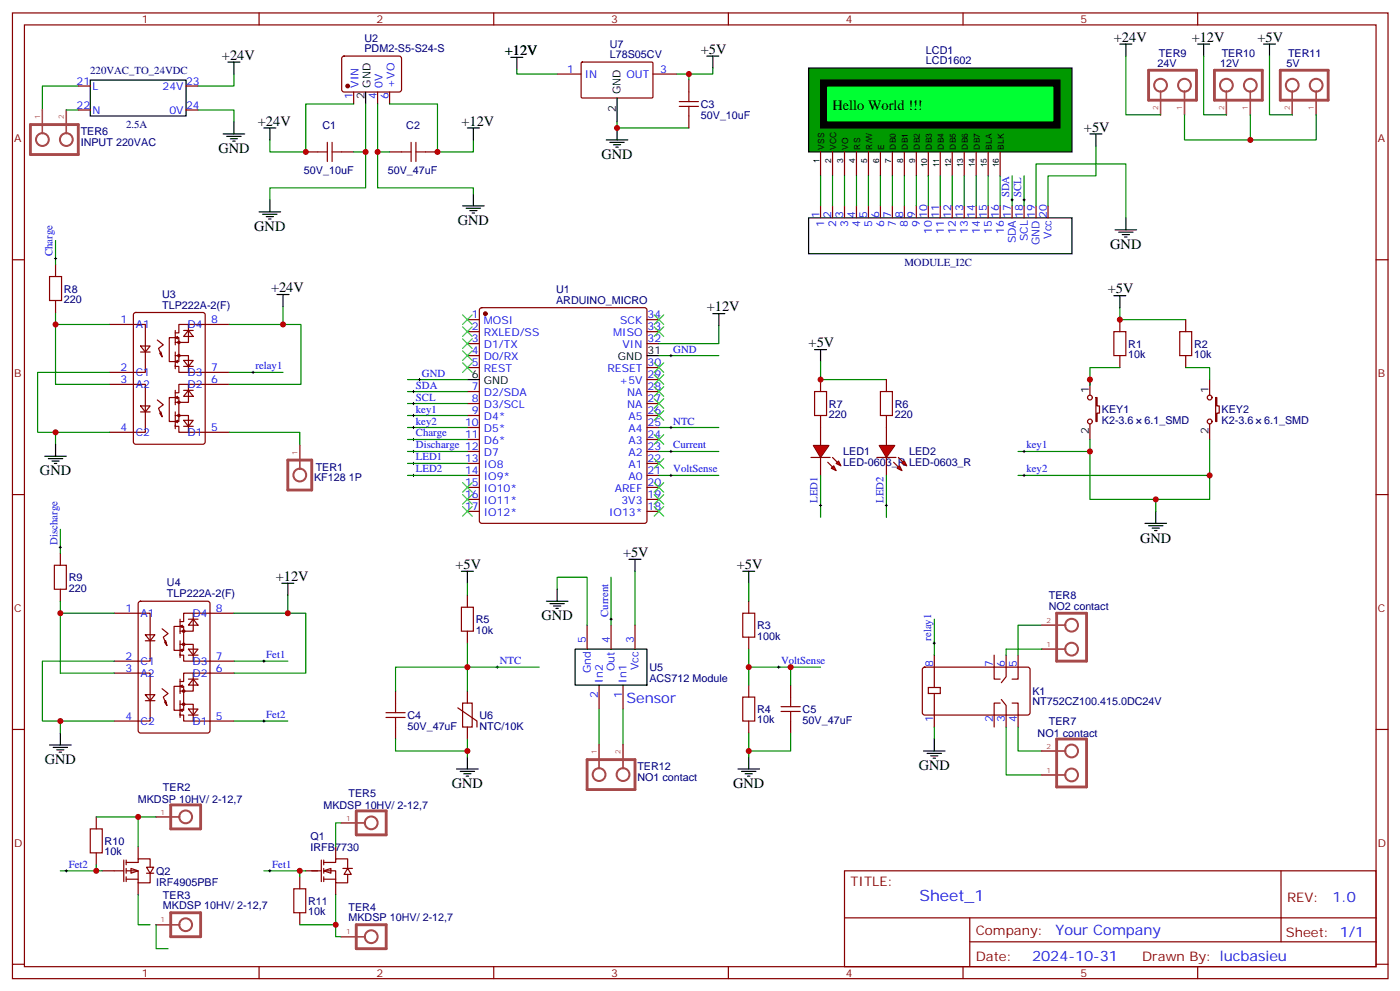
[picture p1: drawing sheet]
<svg xmlns="http://www.w3.org/2000/svg" width="413mm" height="292mm" viewBox="0 0 413 292" stroke-linecap="round" stroke-linejoin="round" font-family="sans-serif">
<g fill="none" stroke="#870000" stroke-width=".35">
<path d="M3.7 3.8h405.3v284.3h-405.3zM7.2 7.3h398.3v277.3h-398.3zM76.3 3.8v3.5M145.5 3.8v3.5M214.6 3.8v3.5M283.8 3.8v3.5M352.9 3.8v3.5M3.7 76.5h3.5M405.5 76.5h3.5M137.7 94.1h3.6M137.7 97.6h3.6M141.5 90.8l.5-.2h47.9l.5 .2 .2 .5v62.1l-.2 .5-.5 .2h-47.9l-.5-.2-.2-.5v-62.1z"/>
<path d="M190.6 94.1h3.6M190.6 97.6h3.6M137.7 101.2h3.6M137.7 104.7h3.6M137.7 108.2h3.6M137.7 115.3h3.6M137.7 118.8h3.6M190.6 101.2h3.6M190.6 108.2h3.6M190.6 115.3h3.6M190.6 118.8h3.6M190.6 111.8h3.6"/>
<path d="M321.2 111.8v4.5M322.9 117.1h.4v2.4h.7v2.1h-.7v2.5h-.4zM356.4 111.8v4.5M358.2 117.1h.4v2.4h.7v2.1h-.7v2.5h-.4zM137.7 122.3h3.6M137.7 125.9h3.6M137.7 129.4h3.6M137.7 132.9h3.6M137.7 136.5h3.6M137.7 140h3.6M190.6 122.3h3.6M190.6 125.9h3.6"/>
<path d="M190.6 129.4h3.6M190.6 132.9h3.6M190.6 136.5h3.6M190.6 140h3.6M321.2 124.8v4.6M356.4 124.8v4.6M3.7 145.6h3.5M137.7 143.5h3.6M137.7 147h3.6M137.7 150.6h3.6M190.6 143.5h3.6M190.6 147h3.6"/>
<path d="M190.6 150.6h3.6M405.5 145.6h3.5M3.7 214.8h3.5M405.5 214.8h3.5M248.8 256.4h156.7v28.2h-156.7zM377.5 256.4v20.9M248.9 270.2h156.5M285.8 277.3h119.6M285.8 270.2v14.2M3.7 283.9h3.5M76.3 284.6v3.5M145.5 284.6v3.5"/>
<path d="M214.6 284.6v3.5M283.8 284.6v3.5M352.9 284.6v3.5M405.5 283.9h3.5"/>
<circle cx="321.2" cy="117.1" r=".71"/>
<circle cx="356.4" cy="117.1" r=".71"/>
<circle cx="321.2" cy="124.1" r=".71"/>
<circle cx="356.4" cy="124.1" r=".71"/>
</g>
<circle cx="143" cy="92.4" r=".53" fill="#870000" stroke="#870000" stroke-width=".35"/>
<path d="M137.7 111.8h3.6M190.6 104.7h3.6" fill="none" stroke="#000" stroke-width=".35"/>
<path d="M238.3 20h77.6v24.7h-77.6z" fill="#090" stroke="#000" stroke-width=".35"/>
<g fill="none" stroke="#870000" stroke-width=".35">
<path d="M241.8 44.7v7.1M245.3 44.7v7.1M248.8 44.7v7.1M252.4 44.7v7.1M255.9 44.7v7.1M259.4 44.7v7.1M263 44.7v7.1M266.5 44.7v7.1M270 44.7v7.1M273.5 44.7v7.1M277.1 44.7v7.1M280.6 44.7v7.1"/>
<path d="M284.1 44.7v7.1M287.7 44.7v7.1M291.2 44.7v7.1M294.7 44.7v7.1"/>
</g>
<path d="M241.8 23.6h70.5v14.1h-70.5z" fill="#000" stroke="#000" stroke-width=".35"/>
<path d="M243.6 25.3h67v10.6h-67z" fill="none" stroke="#000" stroke-width=".35"/>
<path d="M243.6 25.3h67v10.6h-67z" fill="#0f3" stroke="#000" stroke-width=".35"/>
<g fill="none" stroke="#000" stroke-width=".35">
<path d="M77.8 37.7h3.5M79.5 37.7v3.5M107.7 27.1v3.5M137.7 37.7h3.6M139.5 37.7v3.5M321.2 39.4h3.5M322.9 39.4v3.6M79.5 58.8v3.6M139.5 57.1v3.5M76.3 62.4h6.4M77.4 63.1h4.2M78.5 63.8h2.1"/>
<path d="M79.2 64.5h.7M136.3 60.6h6.4M137.4 61.3h4.2M138.4 62h2.1M139.1 62.7h.7M238.3 64.1h77.6v10.6h-77.6zM328.6 67.7h6.3M329.6 68.4h4.3M330.7 69.1h2.1M331.4 69.8h.7M331.8 64.1v3.6M210 92.4h3.6"/>
<path d="M211.8 92.4v3.5M328.2 87.1h3.6M330 87.1v3.5M337.4 154.1h6.3M338.5 154.8h4.2M339.5 155.5h2.1M340.2 156.2h.7M340.6 150.6v3.5M136 168.2h3.5M137.7 168.2v3.5M161 177h6.4M162.1 177.7h4.2"/>
<path d="M163.1 178.4h2.1M163.8 179.1h.7M164.2 173.5v3.5M185.3 164.7h3.6M187.1 164.7v3.5M218.9 168.2h3.5M220.6 168.2v3.5M169.5 191.1h21.1v10.6h-21.1zM134.5 226.4h6.4M135.6 227.1h4.2M136.7 227.8h2.1M137.4 228.5h.7"/>
<path d="M137.7 222.9v3.5M217.5 226.4h6.3M218.5 227.1h4.2M219.6 227.8h2.1M220.3 228.5h.7M220.6 222.9v3.5"/>
</g>
<g fill="none" stroke="#870000" stroke-width=".35">
<path d="M100.9 16.7l.5-.2 16.5 .1 .4 .6v9.5l-.7 .4-16.5-.1-.4-.6v-9.2zM104.2 27.1v3.5M111.3 27.1v3.5M114.8 27.1v3.5M90.1 44.7h3.5M100.7 44.7h3.5M114.8 44.7h3.5M125.4 44.7h3.5M241.8 60.6v3.5M245.3 60.6v3.5M248.8 60.6v3.5M252.4 60.6v3.5"/>
<path d="M255.9 60.6v3.5M259.4 60.6v3.5M263 60.6v3.5M266.5 60.6v3.5M270 60.6v3.5M273.5 60.6v3.5M277.1 60.6v3.5M280.6 60.6v3.5M284.1 60.6v3.5M287.7 60.6v3.5M291.2 60.6v3.5M294.7 60.6v3.5"/>
<path d="M298.2 60.6v3.5M301.8 60.6v3.5M305.3 60.6v3.5M308.8 60.6v3.5M32.2 95.5h10.6v14.1h-10.6M39.5 92.2l.5-.2h19.8l.6 .4 .1 37.7-.5 .7h-20l-.6-.5-.1-37.6zM51.6 97.3v4.2M52.4 99.8l-.8-.4h-1.7v7.1h1.7l.8 .3M54.1 97.3h2.8M55.5 97.3l1.4 1.8h-2.8zM55.5 95.5h-2.8v2.5h-1.1M67.5 95.5h-12v5.3h-2.8v-1.4h-1.1l.8-.3"/>
<path d="M330 94.1v3.5M349.4 94.1v3.5M32.2 113.2h10.6v14.1h-10.6M41.4 101.9h2.8l-1.4 1.7zM41.4 119.5h2.8l-1.4 1.8zM41.4 103.6h2.8M46.4 100.1l1.7 1.4-1.4 1.1 1.1 2.5-.4-1.5M46.4 117.8l1.7 1.4-1.4 1 1.1 2.5-.4-1.4M47.1 104l.7 1.1M51.6 107.9h1.1v1.7h2.8M51.6 100.8h1.1v3.9h-1.1M51.6 118.5h1.1v3.8h-1.1"/>
<path d="M51.6 103.6v5M51.6 114.9v4.3M52.4 106.1l-.8 .4h1.1v-1.8h2.8v4.9h12M52.4 117.4l-.8-.3h-1.7v7h1.7l.8 .4M54.1 106.1h2.8l-1.4 1.8zM54.1 107.9h2.8M54.1 114.9h2.8M55.5 114.9l1.4 1.8h-2.8zM55.5 113.2h-2.8v2.4h-1.1M67.5 113.2h-12v5.3h-2.8v-1.4h-1.1l.8-.4M330 104.7v3.5M349.4 104.7v3.5"/>
<path d="M41.4 121.3h2.8M47.1 121.6l.7 1.1M51.6 125.5h1.1v1.8h2.8M51.6 121.3v4.9M52.4 123.8l-.8 .3h1.1v-1.8h2.8v5h12M54.1 123.8h2.8l-1.4 1.7zM54.1 125.5h2.8M40.9 177.2l.5-.2h19.8l.6 .5 .1 37.6-.5 .7h-20l-.6-.4-.1-37.7zM137.7 175.3v3.5M220.6 177v3.6M33.7 180.6h10.5v14.1h-10.5M33.7 198.2h10.5v14.1h-10.5"/>
<path d="M42.8 186.9h2.8l-1.4 1.8zM42.8 188.7h2.8M47.8 185.1l1.7 1.4-1.4 1.1 1.1 2.5-.4-1.4M48.5 189l.7 1.1M53.1 192.9h1v1.8h2.8M53.1 185.8h1v3.9h-1M53.1 182.3v4.2M53.1 188.7v4.9M53.1 200v4.2M53.8 184.8l-.7-.4h-1.8v7.1h1.8l.7 .3M53.8 191.1l-.7 .4h1v-1.8h2.8v5h12M55.5 191.1h2.8l-1.4 1.8z"/>
<path d="M55.5 182.3h2.8M55.5 192.9h2.8M55.5 200h2.8M56.9 182.3l1.4 1.8h-2.8zM56.9 180.6h-2.8v2.4h-1M56.9 200l1.4 1.7h-2.8zM56.9 198.2h-2.8v2.5h-1M68.9 180.6h-12v5.2h-2.8v-1.4h-1l.7-.3M68.9 198.2h-12v5.3h-2.8v-1.4h-1l.7-.4M137.7 185.8v3.6M173 184.1v7M180.1 184.1v7"/>
<path d="M187.1 184.1v7M220.6 187.6v3.5M42.8 204.5h2.8l-1.4 1.8zM42.8 206.3h2.8M47.8 202.8l1.7 1.4-1.4 1 1.1 2.5-.4-1.4M48.5 206.7l.7 1M53.1 210.5h1v1.8h2.8M53.1 203.5h1v3.9h-1M53.1 206.3v4.9M53.8 202.4l-.7-.3h-1.8v7h1.8l.7 .4M53.8 208.8l-.7 .3h1v-1.7h2.8v4.9h12M55.5 208.8h2.8l-1.4 1.7z"/>
<path d="M55.5 210.5h2.8M134.9 208.4l5.6 3.9v1.8M136.3 207h2.8v7.1h-2.8zM137.7 203.5v3.5M137.7 214.1v3.5M176.5 201.7v7.1M183.6 201.7v7.1M220.6 201.7v3.5M220.6 212.3v3.5"/>
<circle cx="52.7" cy="118.5" r=".35"/>
<circle cx="52.7" cy="104.7" r=".35"/>
<circle cx="52.7" cy="100.8" r=".35"/>
<circle cx="52.7" cy="122.3" r=".35"/>
<circle cx="54.1" cy="185.8" r=".35"/>
<circle cx="54.1" cy="189.7" r=".35"/>
<circle cx="54.1" cy="203.5" r=".35"/>
<circle cx="54.1" cy="207.4" r=".35"/>
</g>
<g fill="none" stroke="#008700" stroke-width=".35">
<path d="M104.2 30.6h-14.1v14.1h-10.6v-3.5M107.7 30.6v14.1h-3.5M111.3 30.6v14.1h3.5M114.8 30.6h14.1v14.1h10.6v-3.5M107.7 44.7v10.6h-28.2v3.5M111.3 44.7v10.6h28.2v1.8M241.8 51.8v8.8M245.3 51.8v8.8M248.8 51.8v8.8M252.4 51.8v8.8M255.9 51.8v8.8M259.4 51.8v8.8"/>
<path d="M263 51.8v8.8M266.5 51.8v8.8M270 51.8v8.8M273.5 51.8v8.8M277.1 51.8v8.8M280.6 51.8v8.8M284.1 51.8v8.8M287.7 51.8v8.8M291.2 51.8v8.8M294.7 51.8v8.8M298.2 51.8v8.8M301.8 51.8v8.8"/>
<path d="M322.9 43v8.8h-14.1v8.8M305.3 60.6v-12.3h26.5v15.8M32.2 95.5h-15.8v17.7h15.8M83.4 95.5h5.3v17.7h-21.2M83.4 90.2v5.3h-15.9M211.8 95.9v5.3h-17.6M330 90.6v3.5h19.4M32.2 109.6h-21.1v17.7h5.3v3.5M67.5 109.6h15.9M120.1 115.3h17.6M120.1 118.8h17.6M194.2 104.7h17.6"/>
<path d="M330 108.2h-8.8v5.3M16.4 127.3h15.8M67.5 127.3h20.8v3.9M120.1 140h17.6M120.1 132.9h17.6M120.1 125.9h17.6M120.1 122.3h17.6M120.1 129.4h17.6M120.1 136.5h17.6M194.2 140h17.6M194.2 132.9h17.6M194.2 125.9h17.6"/>
<path d="M300 140h56.4M300 132.9h21.2M356.4 129.4v17.6h-15.8v3.6M84.8 175.3v5.3h-15.9M164.2 173.5v-3.5h8.8v14.1M180.1 170v14.1M187.1 168.2v15.9M220.6 171.7v5.3M68.9 194.7h15.9M84.8 180.6h5.3v17.6h-21.2M137.7 196.4h21.2M220.6 191.1v10.6"/>
<path d="M220.6 196.4h21.2M176.5 208.8v10.6M183.6 208.8v10.6M220.6 215.8v7.1"/>
</g>
<g fill="none" stroke="#000" stroke-width=".29">
<path d="M297.9 58.8h.7M298.2 58.5v.7M301.4 58.8h.7M301.8 58.5v.7M121.5 115.3h.7M121.5 118.8h.7M121.8 114.9v.7M121.8 118.5v.7M197.3 104.7h.7M197.7 104.4v.7M121.5 140h.7M121.5 132.9h.7"/>
<path d="M121.5 122.3h.7M121.5 125.9h.7M121.5 129.4h.7M121.5 136.5h.7M121.8 122v.7M121.8 125.5v.7M121.8 129v.8M121.8 132.6v.7M121.8 136.1v.7M121.8 139.6v.7M197.3 140h.7M197.3 132.9h.7"/>
<path d="M197.3 125.9h.7M197.7 125.5v.7M197.7 132.6v.7M197.7 139.6v.7M301.4 140h.7M301.4 132.9h.7M301.8 132.6v.7M301.8 139.6v.7M146.2 196.4h.7M146.5 196.1v.7M179.7 182.3h.7M180.1 182v.7"/>
<path d="M229.1 196.4h.7M229.4 196.1v.7"/>
</g>
<g fill="none" stroke="#a10000" stroke-width=".35">
<path d="M93.6 44.7h2.8M96.4 41.9v5.7M97.9 44.7h2.8M97.9 41.9v5.7M118.3 44.7h2.8M121.1 41.9v5.7M122.6 44.7h2.8M122.6 41.9v5.7M328.2 97.6h3.6v7.1h-3.6zM347.6 97.6h3.6v7.1h-3.6zM136 178.8h3.5v7h-3.5zM218.9 180.6h3.5v7h-3.5z"/>
<path d="M218.9 205.2h3.5v7.1h-3.5z"/>
</g>
<circle cx="102.4" cy="25.3" r=".53" fill="#870000" stroke="#870000" stroke-width=".35"/>
<g fill="#f00" stroke="#870000" stroke-width=".35">
<path d="M239.7 131.2h4.6l-2.5 3.5z"/>
<path d="M239 134.7h5.6z"/>
</g>
<g fill="#870000" stroke="#870000" stroke-width=".35">
<path d="M245.3 134.7l1.4 1.4z"/>
<path d="M243.9 136.1l1.4 1.4z"/>
</g>
<g fill="#f00" stroke="#870000" stroke-width=".35">
<path d="M246.4 136.5l.7-.8 .7 1.5z"/>
<path d="M245 137.9l.7-.7 .7 1.4z"/>
</g>
<path d="M241.8 125.9v5.3M241.8 134.7v5.3" fill="none" stroke="#870000" stroke-width=".35"/>
<g fill="#f00" stroke="#870000" stroke-width=".35">
<path d="M259.1 131.2h4.6l-2.5 3.5z"/>
<path d="M258.4 134.7h5.6z"/>
</g>
<g fill="#870000" stroke="#870000" stroke-width=".35">
<path d="M264.7 134.7l1.4 1.4z"/>
<path d="M263.3 136.1l1.4 1.4z"/>
</g>
<g fill="#f00" stroke="#870000" stroke-width=".35">
<path d="M266.5 135.7l.7 1.5-1.4-.7z"/>
<path d="M264.4 137.9l.7-.7 .7 1.4z"/>
</g>
<g fill="none" stroke="#870000" stroke-width=".35">
<path d="M16.4 77.9v3.5M16.4 88.5v3.5M241.8 111.8v3.5M261.2 111.8v3.5M241.8 122.3v3.6M261.2 122.3v8.9M261.2 134.7v5.3M17.8 162.9v3.5M17.8 173.5v3.5M272 196.6l.5-.2 30.6 .1 .4 .6v13l-.7 .4h-30.6l-.4-.7v-12.7zM275.3 192.9v9.5M292.9 192.9v7.1h1.8"/>
<path d="M296.5 192.9v6.3l-1.4 1.8M300 192.9v7.1h-1.8M273.5 202.4h3.6v1.8h-3.6zM275.3 204.2v9.9M294.7 207h-1.8v7.1M295.1 206l1.4 1.7v6.4M298.2 207h1.8v7.1"/>
</g>
<g fill="none" stroke="#000" stroke-width=".35">
<path d="M81.6 86.7h3.6M83.4 86.7v3.5M240 102.9h3.6M241.8 102.9v3.6M13.2 134.3h6.3M14.3 135h4.2M15.3 135.7h2.1M16 136.5h.7M16.4 130.8v3.5M14.6 219.4h6.4M17.8 215.8v3.6M275.3 217.6v3.5"/>
<path d="M15.7 220.1h4.2M16.7 220.8h2.1M17.4 221.5h.7M272.1 221.1h6.4M273.2 221.8h4.2M274.2 222.5h2.2M275 223.2h.7"/>
</g>
<g fill="none" stroke="#008700" stroke-width=".35">
<path d="M16.4 70.8v7.1M16.4 92v3.5M241.8 106.5v5.3h19.4M241.8 140v12.3M261.2 140v12.3M17.8 155.9v7M17.8 177v3.6M33.7 194.7h-21.2v17.6h5.3v3.5M33.7 180.6h-15.9v17.6h15.9M275.3 182.3v10.6M296.5 191.1v1.8M307.1 184.1h-7.1v8.8"/>
<path d="M17.8 212.3h15.9M275.3 214.1v3.5M296.5 214.1v14.1h10.6M300 214.1v7h7.1"/>
</g>
<path d="M14.6 81.4h3.5v7.1h-3.5zM240 115.3h3.6v7h-3.6zM259.4 115.3h3.6v7h-3.6zM16 166.4h3.5v7.1h-3.5z" fill="none" stroke="#a10000" stroke-width=".35"/>
<path d="M16 76.1h.7M16.4 75.8v.7M74.2 109.6h.7M74.6 109.3v.7M241.4 148.8h.7M241.8 148.4v.8M260.8 148.8h.7M261.2 148.4v.8M17.4 161.1h.7M17.8 160.8v.7M275 189.4h.7M275.3 189v.7" fill="none" stroke="#000" stroke-width=".29"/>
<g fill="#fff" stroke="#870000" stroke-width=".35">
<path d="M95.4 256.4l2.1-.7v1.4z"/>
<path d="M102.4 255.7l1.1 1.8h-2.1z"/>
</g>
<g fill="none" stroke="#870000" stroke-width=".35">
<path d="M88.3 258.2v3.5M90.1 256.4h4.6M94.7 253.2v6.4M95.4 253.9h3.5v-1h3.5v2.8M95.4 256.4h3.5v3.5h3.5v-2.4M95.4 258.9h3.5M95.4 253.2v1.4M95.4 255.7v1.4M95.4 258.2v1.4M98.9 249.3v3.6M98.9 259.9v3.6M101 255.7h2.9"/>
<path d="M88.3 268.7v3.6"/>
</g>
<path d="M86.6 261.7h3.5v7h-3.5z" fill="none" stroke="#a10000" stroke-width=".35"/>
<path d="M68.9 212.3h15.9M77.8 256.4h12.3M88.3 256.4v1.8M100.7 242.3h-1.8v7M88.3 272.3h10.6M98.9 263.5v12.3h1.8" fill="none" stroke="#008700" stroke-width=".35"/>
<path d="M83 171.7h3.6M84.8 171.7v3.6" fill="none" stroke="#000" stroke-width=".35"/>
<path d="M77.4 194.7h.7M77.8 194.3v.7M77.4 212.3h.7M77.8 211.9v.8M79.2 256.4h.7M79.5 256v.8" fill="none" stroke="#000" stroke-width=".29"/>
<g fill="#fff" stroke="#870000" stroke-width=".35">
<path d="M38.6 255.7l2.1 .7-2.1 .7z"/>
<path d="M43.2 255.3h2.1l-1.1 1.8z"/>
</g>
<g fill="none" stroke="#870000" stroke-width=".35">
<path d="M171.3 18.4l.3-.1h20.6l.2 .3-.1 10.1-.2 .2-20.7-.1-.2-.3zM23.1 25.3h3.5M23.1 32.4h3.5M54.8 25.3h3.5M54.8 32.4h3.5M164.2 21.8h7M192.4 21.8h7.1M203 23.6v3.5M203 34.1v3.6M116.6 203.5v3.5M116.6 214.1v3.5M233 201.7v3.5"/>
<path d="M233 212.3v3.5M28.4 240.5v3.6M28.4 251.1v3.5M30.1 256.4h6.4M36.5 253.2v6.4M37.2 253.9h3.5v-1h3.5v2.4M37.2 256.4h3.5v3.5M37.2 258.9h3.5M37.2 253.2v1.4M37.2 255.7v1.4M37.2 258.2v1.4M40.7 249.3v3.6"/>
<path d="M40.7 259.9v3.6M43.2 257.1h2.1M44.2 257.1v2.8h-3.5"/>
</g>
<g fill="none" stroke="#008700" stroke-width=".35">
<path d="M331.8 16.5v17.3h10.2M354.7 16.5v17.3h6.7M374.1 16.5v17.3h6.7M19.5 32.4h3.6M23.1 25.3h-10.6v7.1M58.3 32.4h10.6v3.5M68.9 21.8v3.5h-10.6M152.3 20.4v1.4h11.9M181.8 35.9v1.8h21.2M203 21.8v1.8M210 20v1.8h-10.5M349 33.8v7.4h19.4v-7.4"/>
<path d="M387.8 33.8v7.4h-19.4M120.1 111.8h17.6M349.4 108.2h7v3.6M321.2 129.4v17.6h19.4M137.7 171.7v3.6M137.7 196.4h-21.1v7.1M137.7 189.4v14.1M233 196.4v5.3M296.5 191.1h10.6M116.6 217.6v3.5h21.1M137.7 217.6v5.3M233 215.8v5.3h-12.4"/>
<path d="M17.8 256.4h12.3M28.4 240.5h17.6M28.4 254.6v1.8M40.7 240.5v8.8M40.7 263.5v8.8h3.5M46 272.3v7h3.5"/>
</g>
<g fill="none" stroke="#a10000" stroke-width=".35">
<path d="M200.2 31.3h5.6M200.2 29.9h5.6M203 27.1v2.8M203 31.3v2.8M113.7 211.2h5.7M113.7 209.8h5.7M116.6 207v2.8M116.6 211.2v2.9M230.2 209.5h5.6M230.2 208.1h5.6M233 205.2v2.9M233 209.5v2.8"/>
<path d="M26.6 244.1h3.5v7h-3.5z"/>
</g>
<path d="M123.3 111.8h.7M123.6 111.4v.7M19.2 256.4h.7M19.5 256v.8" fill="none" stroke="#000" stroke-width=".29"/>
<g fill="none" stroke="#000" stroke-width=".35">
<path d="M67.2 18.3h3.5M68.9 18.3v3.5M150.5 16.9h3.6M152.3 16.9v3.5M208.3 16.5h3.5M210 16.5v3.5M330 13h3.5M331.8 13v3.5M352.9 13h3.5M354.7 13v3.5M372.3 13h3.5M374.1 13v3.5"/>
<path d="M26.6 23.6h28.2v10.5h-28.2zM65.8 39.4h6.3M68.9 35.9v3.5M181.8 28.9v7M181.8 37.7v3.5M66.8 40.1h4.2M67.9 40.9h2.1M68.6 41.6h.7M178.6 41.2h6.4M179.7 41.9h4.2M180.8 42.6h2.1M181.5 43.3h.7"/>
</g>
<path d="M9 36.7h14.1v8.8h-14.1zM338.5 20.7h14.1v8.8h-14.1zM357.9 20.7h14.1v8.8h-14.1zM377.3 20.7h14.1v8.8h-14.1zM84.8 135.5h7.1v8.8h-7.1zM311.4 180.6h8.8v14.1h-8.8zM311.4 217.6h8.8v14.1h-8.8zM50.3 237h8.8v7.1h-8.8zM105 238.8h8.8v7h-8.8zM173 223.7h14.1v8.8h-14.1zM50.3 268.7h8.8v7.1h-8.8zM105 272.3h8.8v7h-8.8z" fill="none" stroke="#a64a4a" stroke-width=".85"/>
<g fill="none" stroke="#a64a4a" stroke-width=".42">
<path d="M12.5 32.3v7M19.5 32.3v7M342 26.9v7M349 26.9v7M361.4 27.1a1.97 1.97 0 0 1-1.8-2.9 1.97 1.97 0 0 1 3.3-.4 1.97 1.97 0 0 1-1 3.2l-.5 .1M361.4 26.9v7M368.4 26.9v7M380.8 26.9v7M387.8 26.9v7M88.3 131v7.1M306.9 191.1h7.1M306.9 184.1h7.1"/>
<path d="M313.8 191.1a1.97 1.97 0 0 1 2.8-1.7 1.97 1.97 0 0 1 .4 3.2 1.97 1.97 0 0 1-3.1-.9l-.1-.6M176.5 219.2v7.1M183.6 219.2v7.1M306.9 228.2h7.1M306.9 221.1h7.1M313.8 221.1a1.97 1.97 0 0 1 2.8-1.8 1.97 1.97 0 0 1 .4 3.3 1.97 1.97 0 0 1-3.1-1l-.1-.5M45.9 240.5h7M100.6 242.3h7M45.9 272.3h7M100.6 275.8h7"/>
<circle cx="342" cy="25.1" r="1.97"/>
<circle cx="349" cy="25.1" r="1.97"/>
<circle cx="368.4" cy="25.1" r="1.97"/>
<circle cx="380.8" cy="25.1" r="1.97"/>
<circle cx="387.8" cy="25.1" r="1.97"/>
<circle cx="12.5" cy="41.1" r="1.97"/>
<circle cx="19.5" cy="41.1" r="1.97"/>
<circle cx="88.3" cy="139.9" r="1.97"/>
<circle cx="315.8" cy="184.1" r="1.97"/>
<circle cx="176.5" cy="228.1" r="1.97"/>
<circle cx="183.6" cy="228.1" r="1.97"/>
<circle cx="315.8" cy="228.2" r="1.97"/>
<circle cx="54.7" cy="240.5" r="1.97"/>
<circle cx="109.4" cy="242.3" r="1.97"/>
<circle cx="54.7" cy="272.3" r="1.97"/>
<circle cx="109.4" cy="275.8" r="1.97"/>
</g>
<g fill="none" stroke="#a64a4a" stroke-width=".35">
<path d="M12.5 32.4v6.9M19.5 32.4v6.9M342 26.9v6.9M349 26.9v6.9M361.4 26.8a1.76 1.76 0 0 1-1.6-2.5 1.76 1.76 0 0 1 2.9-.3 1.76 1.76 0 0 1-.8 2.8l-.5 .1v6.9M368.4 26.9v6.9M380.8 26.9v6.9M387.8 26.9v6.9M88.3 131.2v6.9M307.1 184.1h6.9M314 191.1a1.76 1.76 0 0 1 2.5-1.6 1.76 1.76 0 0 1 .4 3 1.76 1.76 0 0 1-2.8-.9l-.1-.5h-6.9M176.5 219.4v6.9"/>
<path d="M183.6 219.4v6.9M307.1 228.2h6.9M314 221.1a1.76 1.76 0 0 1 2.5-1.6 1.76 1.76 0 0 1 .4 3 1.76 1.76 0 0 1-2.8-.9l-.1-.5h-6.9M46 240.5h6.9M100.7 242.3h6.9M46 272.3h6.9M100.7 275.8h6.9"/>
<circle cx="342" cy="25.1" r="1.76"/>
<circle cx="349" cy="25.1" r="1.76"/>
<circle cx="368.4" cy="25.1" r="1.76"/>
<circle cx="380.8" cy="25.1" r="1.76"/>
<circle cx="387.8" cy="25.1" r="1.76"/>
<circle cx="12.5" cy="41.1" r="1.76"/>
<circle cx="19.5" cy="41.1" r="1.76"/>
<circle cx="88.3" cy="139.9" r="1.76"/>
<circle cx="315.8" cy="184.1" r="1.76"/>
<circle cx="176.5" cy="228.1" r="1.76"/>
<circle cx="183.6" cy="228.1" r="1.76"/>
<circle cx="315.8" cy="228.2" r="1.76"/>
<circle cx="54.7" cy="240.5" r="1.76"/>
<circle cx="109.4" cy="242.3" r="1.76"/>
<circle cx="54.7" cy="272.3" r="1.76"/>
<circle cx="109.4" cy="275.8" r="1.76"/>
</g>
<g fill="none" stroke="#3c3" stroke-width=".35">
<path d="M136.3 92.7l2.8 2.8M136.3 96.2l2.8 2.9M136.3 99.8l2.8 2.8M139.1 92.7l-2.8 2.8M139.1 96.2l-2.8 2.9M139.1 99.8l-2.8 2.8M192.8 96.2l2.8 2.9M192.8 92.7l2.8 2.8M195.6 96.2l-2.8 2.9M195.6 92.7l-2.8 2.8M136.3 103.3l2.8 2.8M136.3 106.8l2.8 2.8"/>
<path d="M139.1 103.3l-2.8 2.8M139.1 106.8l-2.8 2.8M192.8 117.4l2.8 2.8M192.8 113.9l2.8 2.8M192.8 110.3l2.8 2.9M192.8 106.8l2.8 2.8M195.6 117.4l-2.8 2.8M195.6 113.9l-2.8 2.8M195.6 110.3l-2.8 2.9M195.6 106.8l-2.8 2.8M192.8 135l2.8 2.9M192.8 128l2.8 2.8"/>
<path d="M192.8 120.9l2.8 2.9M195.6 135l-2.8 2.9M195.6 128l-2.8 2.8M195.6 120.9l-2.8 2.9M136.3 142.1l2.8 2.8M136.3 145.6l2.8 2.8M136.3 149.2l2.8 2.8M139.1 149.2l-2.8 2.8M139.1 142.1l-2.8 2.8M139.1 145.6l-2.8 2.8M192.8 149.2l2.8 2.8M192.8 145.6l2.8 2.8"/>
<path d="M192.8 142.1l2.8 2.8M195.6 149.2l-2.8 2.8M195.6 145.6l-2.8 2.8M195.6 142.1l-2.8 2.8"/>
</g>
<g fill="#c00">
<circle cx="330" cy="94.1" r=".88"/>
<circle cx="220.6" cy="196.4" r=".88"/>
<circle cx="128.9" cy="44.7" r=".88"/>
<circle cx="90.1" cy="44.7" r=".88"/>
<circle cx="107.7" cy="44.7" r=".88"/>
<circle cx="111.3" cy="44.7" r=".88"/>
<circle cx="241.8" cy="111.8" r=".88"/>
<circle cx="16.4" cy="127.3" r=".88"/>
<circle cx="16.4" cy="95.5" r=".88"/>
<circle cx="17.8" cy="180.6" r=".88"/>
<circle cx="17.8" cy="212.3" r=".88"/>
<circle cx="83.4" cy="95.5" r=".88"/>
<circle cx="98.9" cy="272.3" r=".88"/>
<circle cx="84.8" cy="180.6" r=".88"/>
<circle cx="88.3" cy="256.4" r=".88"/>
<circle cx="40.7" cy="240.5" r=".88"/>
<circle cx="28.4" cy="256.4" r=".88"/>
<circle cx="203" cy="21.8" r=".88"/>
<circle cx="181.8" cy="37.7" r=".88"/>
<circle cx="368.4" cy="41.2" r=".88"/>
<circle cx="321.2" cy="111.8" r=".88"/>
<circle cx="137.7" cy="196.4" r=".88"/>
<circle cx="137.7" cy="221.1" r=".88"/>
<circle cx="233" cy="196.4" r=".88"/>
<circle cx="220.6" cy="221.1" r=".88"/>
<circle cx="340.6" cy="147" r=".88"/>
<circle cx="321.2" cy="132.9" r=".88"/>
<circle cx="356.4" cy="140" r=".88"/>
</g>
<text font-size="4.6" fill="#00f" x="270.9" y="265.4">Sheet_1</text>
<g font-size="4.2">
<text x="65.4" y="17.6">+24V</text>
<text x="148.8" y="16.2">+12V</text>
<text x="206.5" y="15.8">+5V</text>
<text x="328.2" y="12.3">+24V</text>
<text x="351.2" y="12.3">+12V</text>
<text x="370.6" y="12.3">+5V</text>
<text x="245.3" y="32.4">Hello World !!!</text>
<text x="76" y="37">+24V</text>
<text x="136" y="37">+12V</text>
<text x="319.4" y="38.7">+5V</text>
<text x="64.3" y="45.1">GND</text>
<text x="177.2" y="46.8">GND</text>
<text x="74.9" y="68">GND</text>
<text x="134.9" y="66.3">GND</text>
<text x="327.2" y="73.3">GND</text>
<text x="79.9" y="86">+24V</text>
<text x="326.5" y="86.4">+5V</text>
<text x="208.3" y="91.7">+12V</text>
<text x="238.3" y="102.2">+5V</text>
<text x="11.8" y="140">GND</text>
<text x="336" y="159.7">GND</text>
<text x="134.2" y="167.5">+5V</text>
<text x="183.6" y="164">+5V</text>
<text x="217.1" y="167.5">+5V</text>
<text x="81.3" y="171">+12V</text>
<text x="159.6" y="182.7">GND</text>
<text x="13.2" y="225">GND</text>
<text x="270.7" y="226.8">GND</text>
<text x="133.1" y="232.1">GND</text>
<text x="216" y="232.1">GND</text>
</g>
<g font-size="4.2" fill="#00f">
<text x="184.6" y="206.9">Sensor</text>
<text x="392.6" y="265.7">1.0</text>
<text x="311" y="275.2">Your Company</text>
<text x="304.1" y="283">2024-10-31</text>
</g>
<g font-size="3.9" fill="#800">
<text x="250.6" y="261">TITLE:</text>
<text x="379.2" y="265.7">REV:</text>
<text x="287.5" y="275.2">Company:</text>
<text x="378.9" y="275.8">Sheet: 1/1</text>
<text x="287.5" y="282.9">Date:</text>
<text x="336.6" y="282.9">Drawn By: lucbasieu</text>
</g>
<g font-size="3.2" fill="#800">
<text x="41.8" y="6.8">1</text>
<text x="110.9" y="6.8">2</text>
<text x="180.1" y="6.8">3</text>
<text x="249.2" y="6.8">4</text>
<text x="318.3" y="6.8">5</text>
<text x="4.2" y="41.9">A</text>
<text x="406" y="41.9">A</text>
<text x="4.2" y="111.1">B</text>
<text x="406" y="111.1">B</text>
<text x="4.2" y="180.2">C</text>
<text x="406" y="180.2">C</text>
<text x="4.2" y="249.3">D</text>
<text x="406" y="249.3">D</text>
<text x="41.8" y="287.6">1</text>
<text x="110.9" y="287.6">2</text>
<text x="180.1" y="287.6">3</text>
<text x="249.2" y="287.6">4</text>
<text x="318.3" y="287.6">5</text>
</g>
<g font-size="3.2" fill="#000080">
<text x="107.4" y="15.5">PDM2-S5-S24-S</text>
<text x="107.4" y="12.3">U2</text>
<text x="179.7" y="17.1">L78S05CV</text>
<text x="179.7" y="14.2">U7</text>
<text x="272.9" y="15.8">LCD1</text>
<text x="341.5" y="16.7">TER9</text>
<text x="360" y="16.7">TER10</text>
<text x="379.5" y="16.7">TER11</text>
<text x="26.6" y="21.8">220VAC_TO_24VDC</text>
<text x="272.9" y="19">LCD1602</text>
<text x="341" y="19.6">24V</text>
<text x="359.5" y="19.6">12V</text>
<text x="379.1" y="19.6">5V</text>
<text x="206.5" y="34.9">50V_10uF</text>
<text x="206.5" y="31.8">C3</text>
<text x="23.8" y="39.8">TER6</text>
<text x="37.2" y="37.7">2.5A</text>
<text x="95" y="37.9">C1</text>
<text x="119.7" y="37.9">C2</text>
<text x="23.8" y="42.9">INPUT 220VAC</text>
<text x="89.6" y="51.1">50V_10uF</text>
<text x="114.3" y="51.1">50V_47uF</text>
<text x="266.5" y="78.2">MODULE_I2C</text>
<text x="18.8" y="89.2">220</text>
<text x="18.8" y="86.1">R8</text>
<text x="47.8" y="87.6">U3</text>
<text x="163.9" y="89.5">ARDUINO_MICRO</text>
<text x="163.9" y="86.4">U1</text>
<text x="47.8" y="90.8">TLP222A-2(F)</text>
<text x="332.5" y="105.3">10k</text>
<text x="332.5" y="102.4">R1</text>
<text x="351.9" y="105.3">10k</text>
<text x="351.9" y="102.4">R2</text>
<text x="244.3" y="120">R7</text>
<text x="263.7" y="120">R6</text>
<text x="244.3" y="122.9">220</text>
<text x="263.7" y="122.9">220</text>
<text x="324.7" y="124.8">K2-3.6</text>
<text x="324.7" y="121.6">KEY1</text>
<text x="337.2" y="124.8">6.1_SMD</text>
<text x="360" y="124.8">K2-3.6</text>
<text x="360" y="121.6">KEY2</text>
<text x="372.5" y="124.8">6.1_SMD</text>
<text x="248.5" y="137.3">LED-0603_R LED-0603_R</text>
<text x="248.5" y="134.1">LED1</text>
<text x="267.9" y="134.1">LED2</text>
<text x="92.6" y="141.5">KF128 1P</text>
<text x="93" y="138.5">TER1</text>
<text x="20.2" y="171.1">R9</text>
<text x="49.2" y="172.6">U4</text>
<text x="20.2" y="174.3">220</text>
<text x="49.2" y="175.9">TLP222A-2(F)</text>
<text x="309.1" y="179.5">NO2 contact</text>
<text x="309.1" y="176.3">TER8</text>
<text x="140.2" y="183.4">R5</text>
<text x="223.1" y="185.1">R3</text>
<text x="140.2" y="186.5">10k</text>
<text x="223.1" y="188.3">100k</text>
<text x="191.3" y="197.6">U5</text>
<text x="191.3" y="200.8">ACS712 Module</text>
<text x="223.1" y="209.8">R4</text>
<text x="236.5" y="209.9">C5</text>
<text x="304.2" y="207.7">NT752CZ100.415.0DC24V</text>
<text x="304.2" y="204.5">K1</text>
<text x="120.1" y="214.9">50V_47uF</text>
<text x="120.1" y="211.7">C4</text>
<text x="141.3" y="214.9">NTC/10K</text>
<text x="141.3" y="211.7">U6</text>
<text x="223.1" y="213">10k</text>
<text x="236.5" y="213.1">50V_47uF</text>
<text x="309.1" y="213.4">TER7</text>
<text x="305.7" y="217">NO1 contact</text>
<text x="187.8" y="226.7">TER12</text>
<text x="48" y="232.8">TER2</text>
<text x="187.8" y="229.9">NO1 contact</text>
<text x="40.6" y="236.4">MKDSP 10HV/ 2-12,7</text>
<text x="95.3" y="238.1">MKDSP 10HV/ 2-12,7</text>
<text x="102.7" y="234.6">TER5</text>
<text x="30.8" y="251.9">10k</text>
<text x="30.8" y="248.8">R10</text>
<text x="91.5" y="250.5">IRFB7730</text>
<text x="91.5" y="247.3">Q1</text>
<text x="46" y="257.5">Q2</text>
<text x="46" y="260.8">IRF4905PBF</text>
<text x="48" y="267.7">MKDSP 10HV/ 2-12,7</text>
<text x="48" y="264.6">TER3</text>
<text x="90.8" y="269.5">10k</text>
<text x="90.8" y="266.4">R11</text>
<text x="102.7" y="268.1">TER4</text>
<text x="102.7" y="271.2">MKDSP 10HV/ 2-12,7</text>
</g>
<g font-size="3.2" fill="#00f">
<text x="167.1" y="21.4">1</text>
<text x="172.3" y="22.9">IN</text>
<text x="184.6" y="22.9">OUT</text>
<text x="194.5" y="21.4">3</text>
<text x="22.6" y="25">21</text>
<text x="27.3" y="26.4">L</text>
<text x="47.9" y="26.4">24V</text>
<text x="54.8" y="25">23</text>
<text x="103.9" y="29.3" transform="rotate(-90 103.9 29.3)">1</text>
<text x="105.6" y="25.8" transform="rotate(-90 105.6 25.8)">VIN</text>
<text x="110.9" y="29.3" transform="rotate(-90 110.9 29.3)">4</text>
<text x="112.7" y="25.8" transform="rotate(-90 112.7 25.8)">0V</text>
<text x="114.4" y="29.3" transform="rotate(-90 114.4 29.3)">6</text>
<text x="116.2" y="25.8" transform="rotate(-90 116.2 25.8)">+VO</text>
<text x="22.6" y="32">22</text>
<text x="27.3" y="33.4">N</text>
<text x="49.9" y="33.4">0V</text>
<text x="54.8" y="32">24</text>
<text x="241.4" y="64.1" transform="rotate(-90 241.4 64.1)">1</text>
<text x="245" y="64.1" transform="rotate(-90 245 64.1)">2</text>
<text x="248.5" y="64.1" transform="rotate(-90 248.5 64.1)">3</text>
<text x="252" y="64.1" transform="rotate(-90 252 64.1)">4</text>
<text x="255.6" y="64.1" transform="rotate(-90 255.6 64.1)">5</text>
<text x="259.1" y="64.1" transform="rotate(-90 259.1 64.1)">6</text>
<text x="262.6" y="64.1" transform="rotate(-90 262.6 64.1)">7</text>
<text x="266.1" y="64.1" transform="rotate(-90 266.1 64.1)">8</text>
<text x="269.7" y="64.1" transform="rotate(-90 269.7 64.1)">9</text>
<text x="273.2" y="64.1" transform="rotate(-90 273.2 64.1)">10</text>
<text x="276.7" y="64.1" transform="rotate(-90 276.7 64.1)">11</text>
<text x="280.2" y="64.1" transform="rotate(-90 280.2 64.1)">12</text>
<text x="283.8" y="64.1" transform="rotate(-90 283.8 64.1)">13</text>
<text x="287.3" y="64.1" transform="rotate(-90 287.3 64.1)">14</text>
<text x="290.8" y="64.1" transform="rotate(-90 290.8 64.1)">15</text>
<text x="294.4" y="64.1" transform="rotate(-90 294.4 64.1)">16</text>
<text x="297.9" y="64.1" transform="rotate(-90 297.9 64.1)">17 SDA</text>
<text x="301.4" y="64.1" transform="rotate(-90 301.4 64.1)">18 SCL</text>
<text x="304.9" y="64.1" transform="rotate(-90 304.9 64.1)">19</text>
<text x="308.5" y="64.1" transform="rotate(-90 308.5 64.1)">20</text>
<text x="242.9" y="66.9" transform="rotate(-90 242.9 66.9)">1</text>
<text x="246.4" y="66.9" transform="rotate(-90 246.4 66.9)">2</text>
<text x="249.9" y="66.9" transform="rotate(-90 249.9 66.9)">3</text>
<text x="253.4" y="66.9" transform="rotate(-90 253.4 66.9)">4</text>
<text x="257" y="66.9" transform="rotate(-90 257 66.9)">5</text>
<text x="260.5" y="66.9" transform="rotate(-90 260.5 66.9)">6</text>
<text x="264" y="66.9" transform="rotate(-90 264 66.9)">7</text>
<text x="267.5" y="66.9" transform="rotate(-90 267.5 66.9)">8</text>
<text x="271.1" y="66.9" transform="rotate(-90 271.1 66.9)">9</text>
<text x="274.6" y="68.9" transform="rotate(-90 274.6 68.9)">10</text>
<text x="278.1" y="68.9" transform="rotate(-90 278.1 68.9)">11</text>
<text x="281.7" y="68.9" transform="rotate(-90 281.7 68.9)">12</text>
<text x="285.2" y="68.9" transform="rotate(-90 285.2 68.9)">13</text>
<text x="288.7" y="68.9" transform="rotate(-90 288.7 68.9)">14</text>
<text x="292.2" y="68.9" transform="rotate(-90 292.2 68.9)">15</text>
<text x="295.8" y="68.9" transform="rotate(-90 295.8 68.9)">16</text>
<text x="299.3" y="71.6" transform="rotate(-90 299.3 71.6)">SDA</text>
<text x="302.8" y="71" transform="rotate(-90 302.8 71)">SCL</text>
<text x="309.9" y="70.3" transform="rotate(-90 309.9 70.3)">Vcc</text>
<text x="15.5" y="75.4" transform="rotate(-90 15.5 75.4)">Charge</text>
<text x="306.4" y="72.1" transform="rotate(-90 306.4 72.1)">GND</text>
<text x="35.5" y="95.2">1</text>
<text x="62.2" y="95.2">8</text>
<text x="139.1" y="93.8">1</text>
<text x="142.6" y="95.5">MOSI</text>
<text x="182.8" y="95.5">SCK</text>
<text x="190.8" y="93.8">34</text>
<text x="40" y="96.6">A1</text>
<text x="55.3" y="96.6">D4</text>
<text x="139.1" y="97.3">2</text>
<text x="139.1" y="100.8">3</text>
<text x="142.6" y="99.1">RXLED/SS</text>
<text x="180.7" y="99.1">MISO</text>
<text x="190.8" y="100.8">32</text>
<text x="190.8" y="97.3">33</text>
<text x="139.1" y="104.4">4</text>
<text x="139.1" y="107.9">5</text>
<text x="142.6" y="102.6">D1/TX</text>
<text x="142.6" y="106.1">D0/RX</text>
<text x="183.5" y="102.6">VIN</text>
<text x="190.8" y="107.9">30</text>
<text x="198.4" y="103.8">GND</text>
<text x="35.5" y="109.3">2</text>
<text x="35.5" y="112.8">3</text>
<text x="40" y="110.7">C1</text>
<text x="55.3" y="110.7">D3</text>
<text x="62.2" y="112.8">6</text>
<text x="62.2" y="109.3">7</text>
<text x="75.3" y="108.8">relay1</text>
<text x="124.3" y="110.9">GND</text>
<text x="142.6" y="109.6">REST</text>
<text x="179" y="109.6">RESET</text>
<text x="182.6" y="113.2">+5V</text>
<text x="190.8" y="111.4">29</text>
<text x="40" y="114.2">A2</text>
<text x="55.3" y="114.2">D2</text>
<text x="122.6" y="114.4">SDA</text>
<text x="122.6" y="117.9">SCL</text>
<text x="139.1" y="114.9">7</text>
<text x="139.1" y="118.5">8</text>
<text x="142.6" y="116.7">D2/SDA</text>
<text x="184.8" y="116.7">NA</text>
<text x="190.8" y="118.5">27</text>
<text x="190.8" y="114.9">28</text>
<text x="122.6" y="121.5">key1</text>
<text x="122.6" y="125">key2</text>
<text x="137" y="125.5">10</text>
<text x="139.1" y="122">9</text>
<text x="142.6" y="120.2">D3/SCL</text>
<text x="142.6" y="123.8">D4*</text>
<text x="184.8" y="120.2">NA</text>
<text x="185.2" y="123.8">A5</text>
<text x="190.8" y="125.5">25</text>
<text x="190.8" y="122">26</text>
<text x="198.4" y="125">NTC</text>
<text x="35.5" y="126.9">4</text>
<text x="40" y="128.3">C2</text>
<text x="55.3" y="128.3">D1</text>
<text x="62.2" y="126.9">5</text>
<text x="122.6" y="128.5">Charge</text>
<text x="137" y="129">11</text>
<text x="142.6" y="127.3">D5*</text>
<text x="142.6" y="130.8">D6*</text>
<text x="185.2" y="130.8">A3</text>
<text x="185.2" y="127.3">A4</text>
<text x="190.8" y="129">24</text>
<text x="122.6" y="132">Discharge 12</text>
<text x="122.6" y="135.6">LED1</text>
<text x="137" y="136.1">13</text>
<text x="142.6" y="134.3">D7</text>
<text x="142.6" y="137.9">IO8</text>
<text x="185.2" y="137.9">A1</text>
<text x="185.2" y="134.3">A2</text>
<text x="190.8" y="136.1">22</text>
<text x="190.8" y="132.6">23</text>
<text x="198.4" y="132">Current</text>
<text x="302.5" y="132">key1</text>
<text x="122.6" y="139.1">LED2</text>
<text x="137" y="139.6">14</text>
<text x="137" y="143.2">15</text>
<text x="142.6" y="141.4">IO9*</text>
<text x="185.2" y="141.4">A0</text>
<text x="190.8" y="143.2">20</text>
<text x="190.8" y="139.6">21</text>
<text x="198.4" y="139.1">VoltSense</text>
<text x="302.5" y="139.1">key2</text>
<text x="137" y="146.7">16</text>
<text x="142.6" y="144.9">IO10*</text>
<text x="142.6" y="148.4">IO11*</text>
<text x="181.1" y="144.9">AREF</text>
<text x="183.1" y="148.4">3V3</text>
<text x="190.8" y="146.7">19</text>
<text x="240.9" y="148.1" transform="rotate(-90 240.9 148.1)">LED1</text>
<text x="260.3" y="148.1" transform="rotate(-90 260.3 148.1)">LED2</text>
<text x="137" y="150.2">17</text>
<text x="142.6" y="152">IO12*</text>
<text x="179.5" y="152">IO13*</text>
<text x="190.8" y="150.2">18</text>
<text x="16.9" y="160.4" transform="rotate(-90 16.9 160.4)">Discharge</text>
<text x="36.9" y="180.2">1</text>
<text x="41.4" y="181.6">A1</text>
<text x="56.7" y="181.6">D4</text>
<text x="63.6" y="180.2">8</text>
<text x="179.2" y="181.6" transform="rotate(-90 179.2 181.6)">Current</text>
<text x="172.6" y="189.4" transform="rotate(-90 172.6 189.4)">5</text>
<text x="179.7" y="189.4" transform="rotate(-90 179.7 189.4)">4</text>
<text x="186.8" y="189.4" transform="rotate(-90 186.8 189.4)">3</text>
<text x="274.4" y="188.7" transform="rotate(-90 274.4 188.7)">relay1</text>
<text x="36.9" y="194.3">2</text>
<text x="36.9" y="197.8">3</text>
<text x="41.4" y="195.7">C1</text>
<text x="56.7" y="195.7">D3</text>
<text x="63.6" y="197.8">6</text>
<text x="63.6" y="194.3">7</text>
<text x="78.5" y="193.8">Fet1</text>
<text x="147.2" y="195.5">NTC</text>
<text x="181.1" y="197.6" transform="rotate(-90 181.1 197.6)">Out</text>
<text x="188.2" y="197.3" transform="rotate(-90 188.2 197.3)">Vcc</text>
<text x="230.2" y="195.5">VoltSense</text>
<text x="275" y="196.4" transform="rotate(-90 275 196.4)">8</text>
<text x="292.6" y="196.4" transform="rotate(-90 292.6 196.4)">7</text>
<text x="296.1" y="196.4" transform="rotate(-90 296.1 196.4)">6</text>
<text x="299.6" y="196.4" transform="rotate(-90 299.6 196.4)">5</text>
<text x="41.4" y="199.2">A2</text>
<text x="56.7" y="199.2">D2</text>
<text x="174.1" y="198.3" transform="rotate(-90 174.1 198.3)">Gnd</text>
<text x="177.6" y="201" transform="rotate(-90 177.6 201)">In2</text>
<text x="184.6" y="201" transform="rotate(-90 184.6 201)">In1</text>
<text x="176.2" y="205.5" transform="rotate(-90 176.2 205.5)">2</text>
<text x="183.2" y="205.5" transform="rotate(-90 183.2 205.5)">1</text>
<text x="36.9" y="211.9">4</text>
<text x="41.4" y="213.4">C2</text>
<text x="56.7" y="213.4">D1</text>
<text x="63.6" y="211.9">5</text>
<text x="78.5" y="211.4">Fet2</text>
<text x="275" y="212.6" transform="rotate(-90 275 212.6)">1</text>
<text x="292.6" y="212.6" transform="rotate(-90 292.6 212.6)">2</text>
<text x="296.1" y="212.6" transform="rotate(-90 296.1 212.6)">3</text>
<text x="299.6" y="212.6" transform="rotate(-90 299.6 212.6)">4</text>
<text x="20.2" y="255.5">Fet2</text>
<text x="80.2" y="255.5">Fet1</text>
</g>
<g font-size="3.2">
<text x="107.4" y="29.3" transform="rotate(-90 107.4 29.3)">2</text>
<text x="109.1" y="25.8" transform="rotate(-90 109.1 25.8)">GND</text>
<text x="182.9" y="27.8" transform="rotate(-90 182.9 27.8)">GND</text>
<text x="181.5" y="33" transform="rotate(-90 181.5 33)">2</text>
<text x="182.1" y="106.1">GND</text>
<text x="190.8" y="104.4">31</text>
<text x="139.1" y="111.4">6</text>
<text x="142.6" y="113.2">GND</text>
<text x="320.8" y="115.6" transform="rotate(-90 320.8 115.6)">1</text>
<text x="356.1" y="115.6" transform="rotate(-90 356.1 115.6)">1</text>
<text x="320.8" y="127.9" transform="rotate(-90 320.8 127.9)">2</text>
<text x="356.1" y="127.9" transform="rotate(-90 356.1 127.9)">2</text>
</g>
<g font-size="2.5">
<text x="241.4" y="47.9" transform="rotate(-90 241.4 47.9)">1</text>
<text x="242.9" y="44" transform="rotate(-90 242.9 44)">VSS</text>
<text x="245" y="47.9" transform="rotate(-90 245 47.9)">2</text>
<text x="246.4" y="44" transform="rotate(-90 246.4 44)">VCC</text>
<text x="248.5" y="47.9" transform="rotate(-90 248.5 47.9)">3</text>
<text x="249.9" y="44" transform="rotate(-90 249.9 44)">VO</text>
<text x="252" y="47.9" transform="rotate(-90 252 47.9)">4</text>
<text x="253.4" y="44" transform="rotate(-90 253.4 44)">RS</text>
<text x="255.6" y="47.9" transform="rotate(-90 255.6 47.9)">5</text>
<text x="257" y="44" transform="rotate(-90 257 44)">R/W</text>
<text x="259.1" y="47.9" transform="rotate(-90 259.1 47.9)">6</text>
<text x="260.5" y="44" transform="rotate(-90 260.5 44)">E</text>
<text x="262.6" y="47.9" transform="rotate(-90 262.6 47.9)">7</text>
<text x="264" y="44" transform="rotate(-90 264 44)">DB0</text>
<text x="266.1" y="47.9" transform="rotate(-90 266.1 47.9)">8</text>
<text x="267.5" y="44" transform="rotate(-90 267.5 44)">DB1</text>
<text x="269.7" y="47.9" transform="rotate(-90 269.7 47.9)">9</text>
<text x="271.1" y="44" transform="rotate(-90 271.1 44)">DB2</text>
<text x="274.6" y="44" transform="rotate(-90 274.6 44)">DB3</text>
<text x="278.1" y="44" transform="rotate(-90 278.1 44)">DB4</text>
<text x="281.7" y="44" transform="rotate(-90 281.7 44)">DB5</text>
<text x="285.2" y="44" transform="rotate(-90 285.2 44)">DB6</text>
<text x="288.7" y="44" transform="rotate(-90 288.7 44)">DB7</text>
<text x="292.2" y="44" transform="rotate(-90 292.2 44)">BLA</text>
<text x="295.8" y="44" transform="rotate(-90 295.8 44)">BLK</text>
<text x="273.2" y="49.2" transform="rotate(-90 273.2 49.2)">10</text>
<text x="276.7" y="49.2" transform="rotate(-90 276.7 49.2)">11</text>
<text x="280.2" y="49.2" transform="rotate(-90 280.2 49.2)">12</text>
<text x="283.8" y="49.2" transform="rotate(-90 283.8 49.2)">13</text>
<text x="287.3" y="49.2" transform="rotate(-90 287.3 49.2)">14</text>
<text x="290.8" y="49.2" transform="rotate(-90 290.8 49.2)">15</text>
<text x="294.4" y="49.2" transform="rotate(-90 294.4 49.2)">16</text>
</g>
<g font-size="2.1" fill="#a54b4b">
<text x="11.8" y="35.1" transform="rotate(-90 11.8 35.1)">1</text>
<text x="18.8" y="35.1" transform="rotate(-90 18.8 35.1)">2</text>
<text x="341.3" y="32.5" transform="rotate(-90 341.3 32.5)">2</text>
<text x="348.3" y="32.5" transform="rotate(-90 348.3 32.5)">1</text>
<text x="360.7" y="32.5" transform="rotate(-90 360.7 32.5)">2</text>
<text x="367.7" y="32.5" transform="rotate(-90 367.7 32.5)">1</text>
<text x="380.1" y="32.5" transform="rotate(-90 380.1 32.5)">2</text>
<text x="387.1" y="32.5" transform="rotate(-90 387.1 32.5)">1</text>
<text x="87.6" y="133.8" transform="rotate(-90 87.6 133.8)">1</text>
<text x="308.4" y="183.4">2</text>
<text x="308.4" y="190.4">1</text>
<text x="308.4" y="220.4">2</text>
<text x="175.8" y="222" transform="rotate(-90 175.8 222)">1</text>
<text x="182.9" y="222" transform="rotate(-90 182.9 222)">2</text>
<text x="308.4" y="227.5">1</text>
<text x="47.3" y="239.8">1</text>
<text x="102" y="241.6">1</text>
<text x="47.3" y="271.6">1</text>
<text x="102" y="275.1">1</text>
</g>
</svg>
